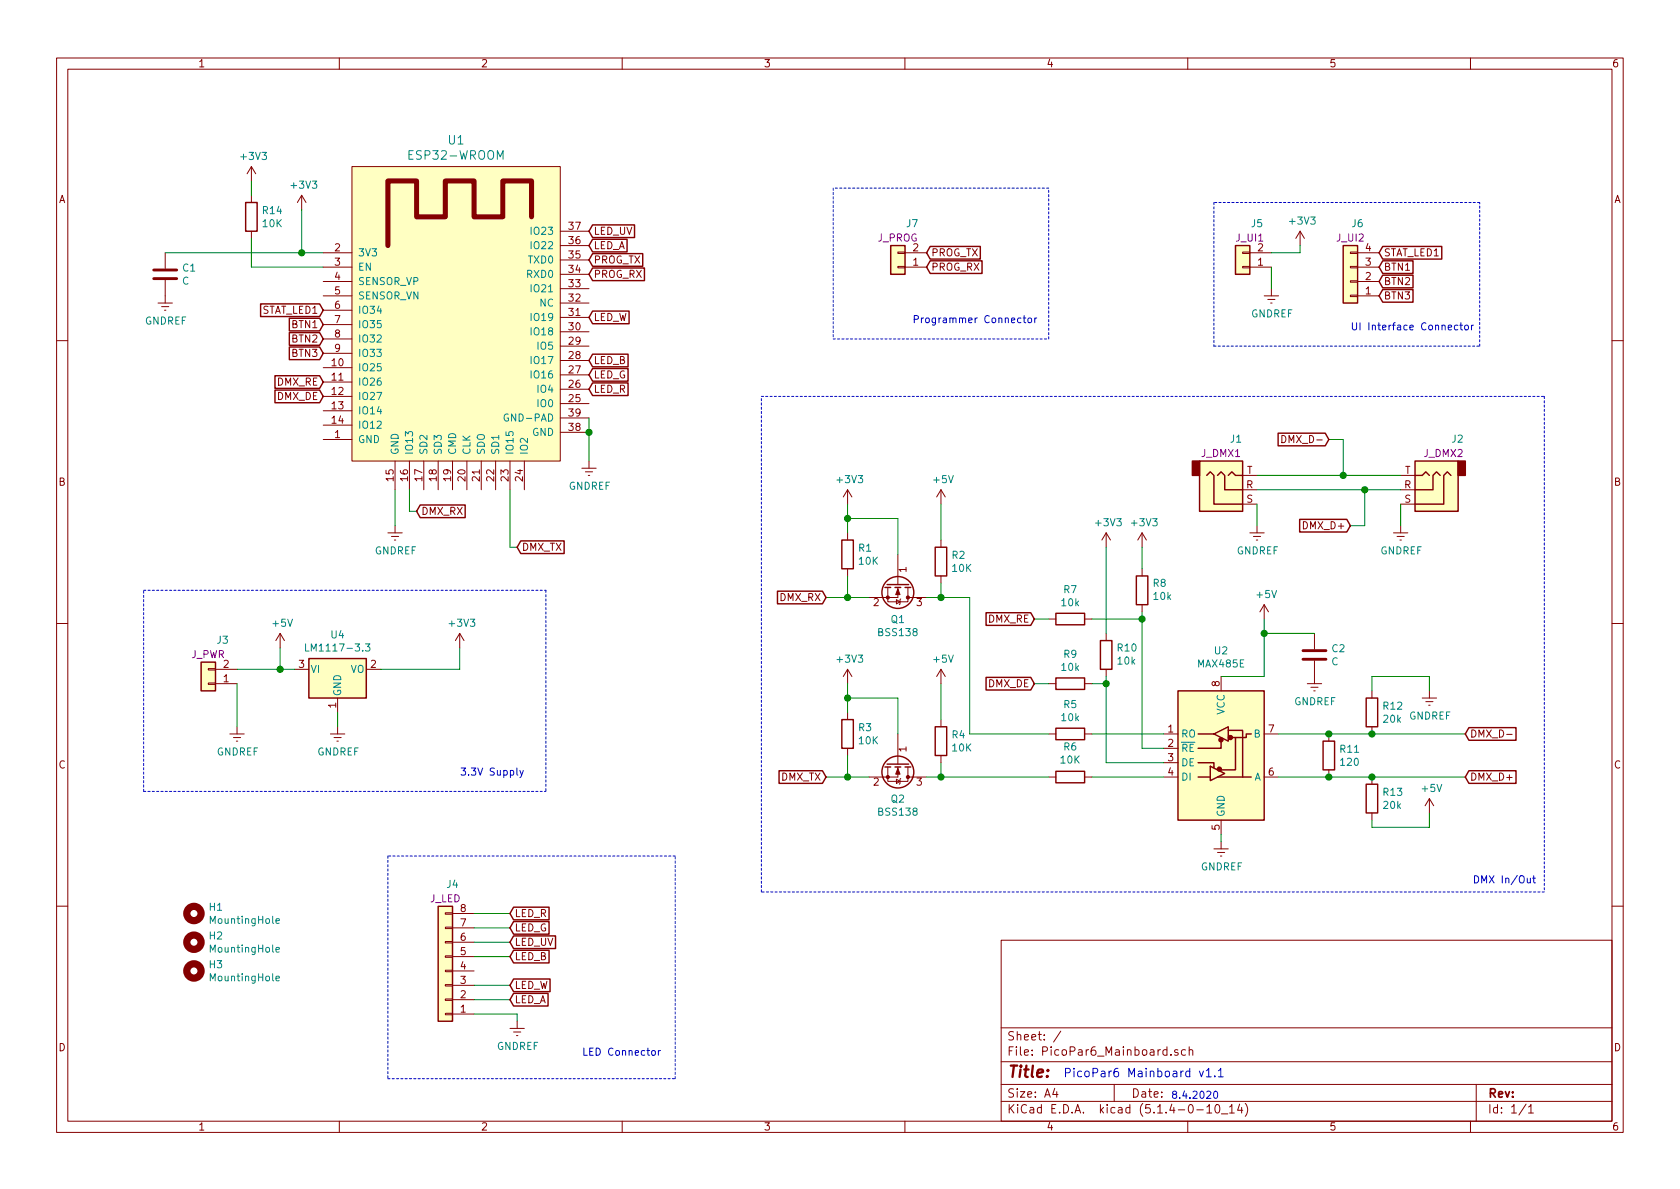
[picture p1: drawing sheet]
<svg xmlns="http://www.w3.org/2000/svg" width="297mm" height="210mm" viewBox="0 0 297 210" stroke-linecap="round" stroke-linejoin="round" font-family="sans-serif">
<g fill="none" stroke="#840000" stroke-width=".18">
<path d="M10 10.3h277v189.9h-277zM12 12.2h273v186.1h-273zM60 10.3v1.9M110 10.3v1.9M160 10.3v1.9M210 10.3v1.9M260 10.3v1.9M44.4 29.5l-.7 1.2M44.4 29.5v2.5M44.4 34.5v1.3M44.4 29.5l.8 1.2M53.3 34.5l-.7 1.3"/>
<path d="M53.3 34.5v2.6M53.3 34.5l.8 1.3M62.2 29.5h36.9v52h-36.9zM27.9 53.6h2.6M28.6 54.2h1.2M29.1 54.9h.2M29.2 44.7v2.8M29.2 49.5v4.1M44.4 40.9v1.3M57.1 44.7h5.1M57.1 47.2h5.1M57.1 49.8h5.1"/>
<path d="M57.1 52.3h5.1M57.1 54.9h5.1M57.1 57.4h5.1M57.1 59.9h5.1M99.1 58.7h5M99.1 56.1h5M99.1 53.6h5M99.1 51h5M99.1 48.5h5M99.1 46h5M99.1 43.4h5M99.1 40.9h5"/>
<path d="M158.7 44.6h1.3v.2h-1.3zM158.7 47.1h1.3v.3h-1.3zM160 44.7h3.8M160 47.2h3.8M219.7 44.6h1.3v.2h-1.3zM219.7 47.1h1.3v.3h-1.3zM221 44.7h3.8M221 47.2h3.8M223.5 52.3h2.6M224.2 53h1.2M224.7 53.6h.2M224.8 51v1.3"/>
<path d="M229.9 40.9l-.8 1.3M229.9 40.9v2.5M229.9 40.9l.7 1.3M238.8 44.6h1.2v.2h-1.2zM238.8 47.1h1.2v.3h-1.2zM238.8 52.2h1.2v.2h-1.2zM238.8 49.7h1.2v.2h-1.2zM240 44.7h3.8M240 47.2h3.8M240 49.8h3.8M240 52.3h3.8M10 60.2h2"/>
<path d="M57.1 77.7h5.1M57.1 62.5h5.1M57.1 65h5.1M57.1 67.6h5.1M57.1 70.1h5.1M57.1 72.6h5.1M57.1 75.2h5.1M99.1 71.4h5M99.1 68.8h5M99.1 66.3h5M99.1 63.7h5M99.1 76.4h5"/>
<path d="M99.1 61.2h5M99.1 73.9h5M226.6 77a.64 .64 0 0 1 .8 .6 .64 .64 0 0 1-.8 .7zM285 60.2h2M68.6 94.2h2.5M69.2 94.9h1.3M69.7 95.5h.3M69.8 81.5v5.1M69.8 93v1.2M72.4 81.5v5.1M74.9 81.5v5.1M77.5 81.5v5.1"/>
<path d="M80 81.5v5.1M82.5 81.5v5.1M85.1 81.5v5.1M87.6 81.5v5.1M90.2 81.5v5.1M92.7 81.5v5.1M102.9 82.8h2.5M103.5 83.4h1.3M104 84.1h.3M104.1 81.5v1.3M149.9 86.6v2.5M149.9 94.2v1.3"/>
<path d="M149.9 86.6l-.8 1.3M149.9 86.6l.7 1.3M158.7 98v5.4M166.4 86.6v2.5M166.4 95.5v1.3M166.4 86.6l-.8 1.3M166.4 86.6l.7 1.3M195.6 94.2l-.8 1.3M195.6 94.2v2.6M195.6 94.2l.7 1.3M201.9 94.2l-.7 1.3M201.9 94.2v2.6"/>
<path d="M201.9 94.2l.8 1.3M219.7 84.1h2.5M219.7 86.6h2.5M219.7 89.1h2.5M221 94.2h2.5M221.6 94.9h1.3M222.1 95.5h.3M222.2 93v1.2M246.4 94.2h2.5M247 94.9h1.3M247.5 95.5h.3M247.6 84.1h2.6"/>
<path d="M247.6 86.6h2.6M247.6 89.1h2.6M247.6 93v1.2M10 110.3h2M36.8 118.2h1.3v.3h-1.3zM38.1 118.4h3.8M49.5 112l-.7 1.3M49.5 112v2.5M49.5 112l.8 1.3M52.1 118.4h2.5M64.8 118.4h2.5M81.3 112l-.8 1.3"/>
<path d="M81.3 112v2.5M81.3 112l.7 1.3M149.9 100.6v1.2M149.9 118.4v2.5M149.9 118.4l-.8 1.2M149.9 118.4l.7 1.2M157 103.9v2.5h3.5v-.7M158.5 106l.6 .4-.6 .4zM158.7 103.9v1.8h-5M159.3 105.9l-.2 .1v.8l-.1 .1M160.5 103.9v1.8M160.5 105.7h3.3"/>
<path d="M166.4 101.8v1.3M166.4 118.4v2.5M166.4 118.4l-.8 1.2M166.4 118.4l.7 1.2M185.4 109.5h1.3M191.8 109.5h1.2M195.6 112v1.3M195.6 118.4v1.2M201.9 100.6v1.2M201.9 106.9v1.3M215.9 119.6v2.6M223.5 106.9l-.7 1.3"/>
<path d="M223.5 106.9v2.6M223.5 106.9l.8 1.3M232.4 112v2.8M232.4 116.8v4.1M285 110.3h2M36.8 120.8h1.3v.2h-1.3zM38.1 120.9h3.8M40.6 129.8h2.6M41.3 130.4h1.2M41.8 131.1h.2M41.9 128.5v1.3M58.4 129.8h2.6"/>
<path d="M59.1 130.4h1.2M59.6 131.1h.2M59.7 123.4v2.6M59.7 128.5v1.3M149.9 126v1.2M149.9 132.3v1.3M157 135.6v2.6h3.5v-.8M158.5 137.8l.6 .4-.6 .4zM158.7 135.6v1.8h-5M158.7 129.8v5.3M159.3 137.7l-.2 .1v.8l-.1 .1M160.5 137.4h3.3"/>
<path d="M160.5 135.6v1.8M166.4 127.2v1.3M166.4 133.6v1.3M185.4 129.8h1.3M185.4 137.4h1.3M185.4 120.9h1.3M191.8 129.8h1.2M191.8 137.4h1.2M191.8 120.9h1.2M205.7 129.8h2.6M205.7 132.3h2.6M205.7 134.9h2.6"/>
<path d="M205.7 137.4h2.6M217.2 129.2h.1M223.5 129.8h2.6M223.5 137.4h2.6M231.1 120.9h2.6M231.8 121.5h1.2M232.3 122.2h.2M234.9 129.8v1.3M234.9 136.1v1.3M242.6 122.2v1.2M242.6 128.5v1.3M242.6 137.4v1.3"/>
<path d="M251.5 123.4h2.5M252.1 124.1h1.3M252.6 124.7h.3M252.7 122.2v1.2M266.4 129.9h1M214.6 150.1h2.6M215.3 150.7h1.2M215.8 151.4h.2M215.9 145v2.6M215.9 148.8v1.3M242.6 143.8v1.2M252.7 141.2v2.6"/>
<path d="M252.7 141.2l-.7 1.3M252.7 141.2l.8 1.3M10 160.2h2M78.7 166.5h1.3v.2h-1.3zM78.7 164h1.3v.2h-1.3zM78.7 161.4h1.3v.3h-1.3zM78.7 169h1.3v.3h-1.3zM78.7 174.1h1.3v.3h-1.3zM78.7 176.7h1.3v.2h-1.3zM78.7 179.2h1.3v.2h-1.3zM78.7 171.6h1.3v.2h-1.3zM80 179.3h3.8"/>
<path d="M80 176.8h3.8M80 174.2h3.8M80 171.7h3.8M80 169.2h3.8M80 166.6h3.8M80 164.1h3.8M80 161.5h3.8M177 166.3h108v32h-108zM285 160.2h2M60 198.3v1.9M90.2 181.9h2.5M90.8 182.5h1.3"/>
<path d="M91.3 183.1h.3M91.4 180.6v1.3M110 198.3v1.9M160 198.3v1.9M177 194.8h108M177 191.8h108M177 187.8h108M177 181.8h108M186.5 192.5l-.4 1h1M186.8 193v1M187.6 182.3l-1.3 2M197 191.8v3"/>
<path d="M207 186.5v.1M208.3 185.7a.37 .37 0 0 0-.6 .1v.2l.6 .2v.1l-.2 .3-.4-.1M209.6 185.7l-.4-.1-.3 .3 .1 .6 .2 .1 .4-.1M210 198.3v1.9M210.3 185.7a.37 .37 0 0 1 .6 .1v.8M210.3 185.1v1.5M211.6 196.3h1.2M213.4 195.8l.4-.5v1.5M213.4 196.8h.8M215 195.4l.3-.1a.94 .94 0 0 1 0 1.5 .8 .8 0 0 1-.6-.6 .8 .8 0 0 1 .3-.8zM216 197h1.1M217.4 195.8l.4-.5v1.5"/>
<path d="M217.4 196.8h.8M219.2 195.2l-.4 1.1h.9M219.5 195.8v1M220.2 195.1a1.71 1.71 0 0 1 0 2.3M260 198.3v1.9M261 191.8v6.5M269.8 195.2l-1.2 2M270.3 195.8l.4-.5v1.5M270.3 196.8h.8"/>
</g>
<g fill="none" stroke="#840000" stroke-width="1.3">
<circle cx="34.3" cy="161.5" r="1.27"/>
<circle cx="34.3" cy="166.6" r="1.27"/>
<circle cx="34.3" cy="171.7" r="1.27"/>
</g>
<path d="M89.8 73.3a.59 .59 0 0 0-.7 .5 .59 .59 0 0 0 .7 .6l.1-.5h-.2M54 113.9v1.2h.6M64.6 113.9h.8l-.4 .4 .3 .2 .1 .4-.2 .2-.6-.1M48.8 173l.6-.1v-.2l-.4-.1-.2 .2 .1 .6h.5M48.8 167.9l.6-.1v-.2l-.4-.1-.2 .2 .1 .6h.5M48.8 162.9l.6-.1v-.3h-.4l-.2 .1 .1 .6h.5" fill="none" stroke="#008484" stroke-width=".18"/>
<g fill="#ffffc2" stroke="#ffffc2" stroke-width=".18">
<path d="M62.2 29.5h36.9v52h-36.9z"/>
<path d="M157.5 43.4h2.5v5.1h-2.5z"/>
<path d="M208.3 122.2h15.2v22.8h-15.2z"/>
<path d="M218.4 43.4h2.6v5.1h-2.6z"/>
<path d="M237.5 43.4h2.5v10.2h-2.5z"/>
<path d="M35.6 117.1h2.5v5.1h-2.5z"/>
<path d="M54.6 116.5h10.2v6.9h-10.2z"/>
<path d="M250.2 81.5h7.6v8.9h-7.6z"/>
<path d="M77.5 160.3h2.5v20.3h-2.5z"/>
<path d="M212.1 81.5h7.6v8.9h-7.6z"/>
</g>
<path d="M94 38.3v-6.3h-5.1v6.3h-5.1v-6.3h-5.1v6.3h-5v-6.3h-5.1v11.4" fill="none" stroke="#840000" stroke-width=".89"/>
<g fill="none" stroke="#840000" stroke-width=".25">
<path d="M43.4 35.8h2.1v5.1h-2.1zM104.8 39.8h7.4v2.2h-7.4l-.7-1.1zM46.1 53.7h10.4l.6 1.2-.6 1.1h-10.4zM51.2 56.3h5.3l.6 1.1-.6 1.1h-5.3zM51.2 58.8h5.3l.6 1.1-.6 1.2h-5.3zM104.8 42.3h6.1v2.2h-6.1l-.7-1.1zM104.8 55h6.4v2.2h-6.4l-.7-1.1zM104.8 44.9h8.8v2.2h-8.8l-.7-1.1zM104.8 47.4h9.1v2.2h-9.1l-.7-1.1zM157.5 43.4h2.5v5.1h-2.5zM164.5 43.6h8.8v2.2h-8.8l-.7-1.1zM164.5 46.1h9.1v2.3h-9.1l-.7-1.2z"/>
<path d="M218.4 43.4h2.6v5.1h-2.6zM237.5 43.4h2.5v10.2h-2.5zM244.5 43.6h10.4v2.2h-10.4l-.7-1.1zM244.5 46.1h5.3v2.3h-5.3l-.7-1.2zM244.5 48.7h5.3v2.2h-5.3l-.7-1.1zM244.5 51.2h5.3v2.2h-5.3l-.7-1.1zM48.6 69h7.9l.6 1.1-.6 1.1h-7.9zM48.6 66.4h7.9l.6 1.2-.6 1.1h-7.9zM51.2 61.4h5.3l.6 1.1-.6 1.1h-5.3zM104.8 62.6h6.2v2.3h-6.2l-.7-1.2zM104.8 65.2h6.2v2.2h-6.2l-.7-1.1zM104.8 67.7h6.2v2.2h-6.2l-.7-1.1z"/>
<path d="M226 76.6h8.3l.6 1.1-.6 1.1h-8.3zM74.3 89.3h7.9v2.2h-7.9l-.6-1.1zM92.1 95.7h7.6v2.2h-7.6l-.7-1.1zM148.8 95.5h2.1v5.1h-2.1zM165.4 96.8h2v5h-2zM212.1 81.5h7.6v8.9h-7.6zM213.4 84.1l.6-.7 .6 .7v5h5.1M215.3 84.1l.6-.7 .6 .7v2.5h3.2M217.2 84.1l.6-.7 .6 .7h1.3M229.8 91.8h8.3l.7 1.2-.7 1.1h-8.3zM250.2 81.5h7.6v8.9h-7.6zM250.2 84.1h1.3l.6-.7 .6 .7"/>
<path d="M254.6 84.1l-.6-.7-.6 .7v2.5h-3.2M256.5 84.1l-.6-.7-.6 .7v5h-5.1M35.6 117.1h2.5v5.1h-2.5zM54.6 116.5h10.2v6.9h-10.2zM137.5 104.5h7.9l.6 1.2-.6 1.1h-7.9zM156.5 103.9h1M156.8 103.4h3.9M158.2 103.9h1.1M160 103.9h1M174.3 108.4h7.9l.7 1.1-.7 1.1h-7.9zM174.3 119.8h7.9l.7 1.1-.7 1.1h-7.9zM186.7 108.5h5.1v2h-5.1z"/>
<path d="M186.7 119.9h5.1v2h-5.1zM194.6 113.3h2v5.1h-2zM200.9 101.8h2v5.1h-2zM137.7 136.3h7.7l.6 1.1-.6 1.1h-7.7zM148.8 127.2h2.1v5.1h-2.1zM156.5 135.6h1M156.8 135.1h3.9M158.2 135.6h1.1M160 135.6h1M165.4 128.5h2v5.1h-2zM186.7 136.4h5.1v2h-5.1zM186.7 128.8h5.1v2h-5.1z"/>
<path d="M208.3 122.2h15.2v22.8h-15.2zM211.8 134.9h2.8v.9M211.8 137.4h2.2M211.8 129.8h2.8M214 135.5l2.5 1.3-2.5 1.2zM214.6 129.8l2.6-1.3v2.6zM215.3 137.4h5.9M215.9 131.1v1.2h-4.1M217.2 129.2h2.5v8.2M218.4 130.4v5.7h-2.5M221.2 129.8h-.9v.6h-2.5M233.9 131.1h2.1v5h-2.1z"/>
<path d="M241.6 138.7h2v5.1h-2zM241.6 123.4h2v5.1h-2zM259.7 128.7h8.3v2.2h-8.3l-.6-1.1zM259.7 136.3h8.3v2.2h-8.3l-.6-1.1zM77.5 160.3h2.5v20.3h-2.5zM90.8 165.5h7.4v2.2h-7.4l-.6-1.1zM90.8 168h6.3v2.3h-6.3l-.6-1.1zM90.8 175.7h6.1v2.2h-6.1l-.6-1.1zM90.8 173.1h6.5v2.3h-6.5l-.6-1.2zM90.8 163h6.3v2.2h-6.3l-.6-1.1zM90.8 160.4h6.3v2.3h-6.3l-.6-1.2z"/>
<circle cx="158.7" cy="104.8" r="2.82"/>
<circle cx="158.7" cy="136.5" r="2.82"/>
</g>
<g fill="#840000" stroke="#840000" stroke-width=".25">
<path d="M257.8 81.5h1.3v2.6h-1.3z"/>
<path d="M210.8 81.5h1.3v2.6h-1.3z"/>
<circle cx="215.6" cy="136" r=".36"/>
<circle cx="215.9" cy="130.8" r=".36"/>
<circle cx="217.6" cy="130.4" r=".36"/>
</g>
<path d="M27.2 49.3h4M27.2 47.7h4M230.4 116.6h4M230.4 115.1h4" fill="none" stroke="#840000" stroke-width=".51"/>
<g fill="#840000" stroke="#840000" stroke-width=".18">
<path d="M158.7 135.9l.4 1h-.7z"/>
<path d="M158.7 104.1l.4 1.1h-.7z"/>
<circle cx="157" cy="137.4" r=".28"/>
<circle cx="160.5" cy="137.4" r=".28"/>
<circle cx="157" cy="105.7" r=".28"/>
<circle cx="160.5" cy="105.7" r=".28"/>
</g>
<g fill="none" stroke="#0000c2" stroke-width=".18" stroke-dasharray=".4 .4">
<path d="M147.3 33.3v26.6M185.4 33.3h-38.1M214.6 35.8v25.4M261.6 35.8h-47M147.3 59.9h38.1M185.4 59.9v-26.6M134.6 70.1h138.4M214.6 61.2h47M261.6 61.2v-25.4M273 70.1v87.6M25.4 104.4h71.1M96.5 104.4v35.5"/>
<path d="M25.4 139.9h71.1M25.4 139.9v-35.5M68.6 151.4v39.3M119.4 151.4h-50.8M134.6 157.7v-87.6M273 157.7h-138.4M68.6 190.7h50.8M119.4 190.7v-39.3"/>
</g>
<g fill="none" stroke="#008400" stroke-width=".18">
<path d="M44.4 32v2.5M53.3 37.1v7.6M29.2 44.7h27.9M44.4 42.2v5h12.7M224.8 47.2v3.8M229.9 43.4v1.3h-5.1M104.1 73.9v7.6M234.9 77.7h2.6v6.4M69.8 86.6v6.4M72.4 86.6v3.8h1.3M90.2 86.6v10.2h1.2M149.9 91.7h8.8v6.3"/>
<path d="M149.9 89.1v5.1M166.4 89.1v6.4M195.6 96.8v15.2M201.9 96.8v3.8M222.2 89.1v3.9M222.2 84.1h25.4M222.2 86.6h25.4M241.3 86.6v6.4h-2.5M247.6 89.1v3.9M41.9 118.4h10.2M49.5 114.5v3.9M81.3 114.5v3.9h-14"/>
<path d="M146 105.7h7.7M149.9 101.8v3.9M163.8 105.7h7.6v24.1h14M166.4 103.1v2.6M182.9 109.5h2.5M193 109.5h8.9M195.6 119.6v15.3h10.1M201.9 108.2v24.1h3.8M223.5 109.5v10.1h-7.6M223.5 112h8.9M41.9 120.9v7.6M59.7 126v2.5"/>
<path d="M146 137.4h7.7M149.9 123.4h8.8v6.4M149.9 120.9v5.1M149.9 133.6v3.8M163.8 137.4h21.6M166.4 120.9v6.3M166.4 134.9v2.5M182.9 120.9h2.5M193 137.4h12.7M193 129.8h12.7M193 120.9h2.6M226.1 137.4h33"/>
<path d="M226.1 129.8h33M242.6 122.2v-2.6h10.1v2.6M215.9 147.6v1.2M252.7 143.8v2.5h-10.1v-1.3M83.8 179.3h7.6v1.3M83.8 161.5h6.4M83.8 164.1h6.4M83.8 169.2h6.4M83.8 174.2h6.4M83.8 176.8h6.4M83.8 166.6h6.4"/>
</g>
<g fill="none" stroke="#0000c2" stroke-width=".18">
<path d="M180.5 56.3l-.3-.1-.3 .3 .1 .5h.5M180.9 56.2h.5M181.1 55.8v1.1l.3 .2M181.8 56.4l.2-.2 .3 .2 .1 .4-.1 .2-.3 .1-.2-.2zM183 56.2v.9M183.3 56.2l-.2 .1-.1 .2M257.8 57.6l-.4-.1-.3 .2 .2 .6h.5M258.1 57.5h.5M258.3 57.1v1.1l.3 .1M259.1 57.6l.3-.1 .2 .2-.1 .6h-.3l-.2-.2zM260.2 57.5v.8M260.5 57.5l-.3 .2"/>
<path d="M91.4 135.8v1.1l.2 .2M91.9 136.2l.3 .9M92.5 136.2l-.4 1.2-.2 .1M270 155.3l.1 .8h.3l.2-.1M270.6 155.3v.8M271 155.3h.5M271.2 154.9v1.1l.3 .1M115.3 185.9l.1-.1 .4 .1 .1 .5-.2 .2h-.3l-.1-.1zM116.4 185.8v.8M116.8 185.8l-.4 .2M212.1 189.4l.3 1 .4-1M213.3 189.4l.4-.5v1.5"/>
<path d="M213.3 190.4h.8M214.8 193h.1a.69 .69 0 0 1 .4 .6 .69 .69 0 0 1-.4 .6 .83 .83 0 0 1-.1-1.2zM214.8 190.3v.1M215.4 189.4l.4-.5v1.5M215.4 190.4h.9"/>
</g>
<g fill="#008400" stroke="#008400" stroke-width=".25">
<circle cx="166.4" cy="105.7" r=".51"/>
<circle cx="235" cy="129.8" r=".51"/>
<circle cx="241.3" cy="86.6" r=".51"/>
<circle cx="149.9" cy="137.4" r=".51"/>
<circle cx="195.6" cy="120.9" r=".51"/>
<circle cx="237.5" cy="84.1" r=".51"/>
<circle cx="149.9" cy="105.7" r=".51"/>
<circle cx="104.1" cy="76.4" r=".51"/>
<circle cx="166.4" cy="137.4" r=".51"/>
<circle cx="235" cy="137.4" r=".51"/>
<circle cx="149.9" cy="91.7" r=".51"/>
<circle cx="242.6" cy="137.4" r=".51"/>
<circle cx="242.6" cy="129.8" r=".51"/>
<circle cx="53.3" cy="44.7" r=".51"/>
<circle cx="223.5" cy="112" r=".51"/>
<circle cx="149.9" cy="123.4" r=".51"/>
<circle cx="201.9" cy="109.5" r=".51"/>
<circle cx="49.5" cy="118.4" r=".51"/>
</g>
<text font-size="2.8" fill="#840000" x="178" y="190.5">Title:</text>
<g font-size="2.1" fill="#008484">
<text x="72.7" y="28.2">ESP32-WROOM</text>
<text x="79.3" y="25.5">U1</text>
</g>
<g font-size="2.1" fill="#840000">
<text x="178" y="184">Sheet: /</text>
<text x="178" y="186.7">File: PicoPar6_Mainboard.sch</text>
<text x="178" y="196.9">KiCad E.D.A. kicad (5.1.4-0-10_14)</text>
<text x="178" y="194.1">Size: A4</text>
<text x="200" y="194.1">Date:</text>
<text x="263" y="194.1">Rev:</text>
<text x="263" y="196.9">Id: 1/1</text>
</g>
<text font-size="2.1" fill="#0000c2" x="188" y="190.5">PicoPar6 Mainboard v1.1</text>
<g font-size="1.8" fill="#840000">
<text x="35" y="11.9">1</text>
<text x="85" y="11.9">2</text>
<text x="135" y="11.9">3</text>
<text x="185" y="11.9">4</text>
<text x="235" y="11.9">5</text>
<text x="285" y="11.9">6</text>
<text x="10.4" y="35.9">A</text>
<text x="285.4" y="35.9">A</text>
<text x="100.6" y="40.6">37</text>
<text x="104.9" y="41.5">LED_UV</text>
<text x="59.2" y="44.4">2</text>
<text x="59.2" y="47">3</text>
<text x="100.6" y="45.7">35</text>
<text x="100.6" y="43.2">36</text>
<text x="104.9" y="44.1">LED_A</text>
<text x="104.9" y="46.6">PROG_TX</text>
<text x="161.4" y="47">1</text>
<text x="161.4" y="44.4">2</text>
<text x="164.6" y="45.3">PROG_TX</text>
<text x="164.6" y="47.9">PROG_RX</text>
<text x="222.4" y="47">1</text>
<text x="241.5" y="47">3</text>
<text x="241.5" y="44.4">4</text>
<text x="244.6" y="45.3">STAT_LED1</text>
<text x="244.6" y="47.9">BTN1</text>
<text x="59.2" y="49.5">4</text>
<text x="59.2" y="52.1">5</text>
<text x="100.6" y="53.3">32</text>
<text x="100.6" y="50.8">33</text>
<text x="100.6" y="48.3">34</text>
<text x="104.9" y="49.1">PROG_RX</text>
<text x="241.5" y="52.1">1</text>
<text x="241.5" y="49.5">2</text>
<text x="244.6" y="50.4">BTN2</text>
<text x="244.6" y="53">BTN3</text>
<text x="46.2" y="55.5">STAT_LED1</text>
<text x="51.7" y="58">BTN1</text>
<text x="59.2" y="54.6">6</text>
<text x="59.2" y="57.1">7</text>
<text x="59.2" y="59.7">8</text>
<text x="100.6" y="58.4">30</text>
<text x="100.6" y="55.9">31</text>
<text x="104.9" y="56.8">LED_W</text>
<text x="51.7" y="60.6">BTN2</text>
<text x="51.7" y="63.1">BTN3</text>
<text x="58.7" y="64.8">10</text>
<text x="59.2" y="62.2">9</text>
<text x="100.6" y="63.5">28</text>
<text x="100.6" y="61">29</text>
<text x="104.9" y="64.4">LED_B</text>
<text x="49" y="70.7">DMX_DE</text>
<text x="49" y="68.2">DMX_RE</text>
<text x="58.7" y="67.3">11</text>
<text x="58.7" y="69.8">12</text>
<text x="100.6" y="71.1">25</text>
<text x="100.6" y="68.6">26</text>
<text x="100.6" y="66">27</text>
<text x="104.9" y="66.9">LED_G</text>
<text x="104.9" y="69.5">LED_R</text>
<text x="58.7" y="72.4">13</text>
<text x="58.7" y="74.9">14</text>
<text x="59.2" y="77.5">1</text>
<text x="100.6" y="76.2">38</text>
<text x="100.6" y="73.7">39</text>
<text x="220.4" y="83.8">T</text>
<text x="227.4" y="78.4">DMX_D-</text>
<text x="248.4" y="83.8">T</text>
<text x="10.4" y="85.9">B</text>
<text x="69.6" y="85" transform="rotate(-90 69.6 85)">15</text>
<text x="72.1" y="85" transform="rotate(-90 72.1 85)">16</text>
<text x="74.7" y="85" transform="rotate(-90 74.7 85)">17</text>
<text x="77.2" y="85" transform="rotate(-90 77.2 85)">18</text>
<text x="79.8" y="85" transform="rotate(-90 79.8 85)">19</text>
<text x="82.3" y="85" transform="rotate(-90 82.3 85)">20</text>
<text x="84.8" y="85" transform="rotate(-90 84.8 85)">21</text>
<text x="87.4" y="85" transform="rotate(-90 87.4 85)">22</text>
<text x="89.9" y="85" transform="rotate(-90 89.9 85)">23</text>
<text x="92.5" y="85" transform="rotate(-90 92.5 85)">24</text>
<text x="220.3" y="86.4">R</text>
<text x="220.4" y="88.9">S</text>
<text x="248.3" y="86.4">R</text>
<text x="248.3" y="88.9">S</text>
<text x="285.4" y="85.9">B</text>
<text x="74.4" y="91.1">DMX_RX</text>
<text x="230.8" y="93.6">DMX_D+</text>
<text x="92.2" y="97.4">DMX_TX</text>
<text x="160.3" y="101.2" transform="rotate(-90 160.3 101.2)">1</text>
<text x="137.9" y="106.3">DMX_RX</text>
<text x="154.5" y="107.2">2</text>
<text x="162.1" y="107.2">3</text>
<text x="174.7" y="110.1">DMX_RE</text>
<text x="39.5" y="118.1">2</text>
<text x="52.9" y="118.1">3</text>
<text x="65.6" y="118.1">2</text>
<text x="39.5" y="120.6">1</text>
<text x="59.4" y="125.2" transform="rotate(-90 59.4 125.2)">1</text>
<text x="174.7" y="121.5">DMX_DE</text>
<text x="215.6" y="121.4" transform="rotate(-90 215.6 121.4)">8</text>
<text x="206.5" y="129.5">1</text>
<text x="224.3" y="129.5">7</text>
<text x="259.9" y="130.4">DMX_D-</text>
<text x="10.4" y="135.9">C</text>
<text x="160.3" y="132.9" transform="rotate(-90 160.3 132.9)">1</text>
<text x="206.5" y="132.1">2</text>
<text x="206.5" y="134.6">3</text>
<text x="206.5" y="137.2">4</text>
<text x="224.3" y="137.2">6</text>
<text x="285.4" y="135.9">C</text>
<text x="138.1" y="138">DMX_TX</text>
<text x="154.5" y="138.9">2</text>
<text x="162.1" y="138.9">3</text>
<text x="259.9" y="138">DMX_D+</text>
<text x="215.6" y="146.8" transform="rotate(-90 215.6 146.8)">5</text>
<text x="81.4" y="161.3">8</text>
<text x="81.4" y="166.4">6</text>
<text x="81.4" y="163.8">7</text>
<text x="91" y="167.3">LED_UV</text>
<text x="91" y="164.7">LED_G</text>
<text x="91" y="162.2">LED_R</text>
<text x="81.4" y="174">3</text>
<text x="81.4" y="171.4">4</text>
<text x="81.4" y="168.9">5</text>
<text x="91" y="169.8">LED_B</text>
<text x="81.4" y="179.1">1</text>
<text x="81.4" y="176.5">2</text>
<text x="91" y="177.4">LED_A</text>
<text x="91" y="174.9">LED_W</text>
<text x="10.4" y="185.9">D</text>
<text x="285.4" y="185.9">D</text>
<text x="35" y="199.9">1</text>
<text x="85" y="199.9">2</text>
<text x="135" y="199.9">3</text>
<text x="185" y="199.9">4</text>
<text x="235" y="199.9">5</text>
<text x="285" y="199.9">6</text>
</g>
<g font-size="1.8" fill="#008484">
<text x="42.7" y="28.3">+3V3</text>
<text x="51.6" y="33.4">+3V3</text>
<text x="46.5" y="37.9">R14</text>
<text x="46.5" y="40.2">10K</text>
<text x="94.2" y="41.5">IO23</text>
<text x="160.3" y="40.2">J7</text>
<text x="221.3" y="40.2">J5</text>
<text x="228.2" y="39.7">+3V3</text>
<text x="239.1" y="40.2">J6</text>
<text x="63.2" y="45.3">3V3</text>
<text x="63.2" y="47.9">EN</text>
<text x="93.5" y="46.6">TXD0</text>
<text x="94.2" y="44.1">IO22</text>
<text x="32.2" y="50.3">C</text>
<text x="32.3" y="48">C1</text>
<text x="63.2" y="50.4">SENSOR_VP</text>
<text x="63.2" y="53">SENSOR_VN</text>
<text x="93.3" y="49.1">RXD0</text>
<text x="94.2" y="51.7">IO21</text>
<text x="25.6" y="57.4">GNDREF</text>
<text x="63.2" y="55.5">IO34</text>
<text x="63.2" y="58">IO35</text>
<text x="94.2" y="59.3">IO18</text>
<text x="94.2" y="56.8">IO19</text>
<text x="95.5" y="54.2">NC</text>
<text x="221.2" y="56.1">GNDREF</text>
<text x="63.2" y="60.6">IO32</text>
<text x="63.2" y="63.1">IO33</text>
<text x="63.2" y="65.7">IO25</text>
<text x="94.2" y="64.4">IO17</text>
<text x="95.2" y="61.8">IO5</text>
<text x="63.2" y="68.2">IO26</text>
<text x="63.2" y="70.7">IO27</text>
<text x="94.2" y="66.9">IO16</text>
<text x="95.2" y="69.5">IO4</text>
<text x="63.2" y="73.3">IO14</text>
<text x="63.2" y="75.8">IO12</text>
<text x="89.8" y="74.5">GND-PAD</text>
<text x="94.1" y="77.1">GND</text>
<text x="95.2" y="72">IO0</text>
<text x="63.2" y="78.4">GND</text>
<text x="70.5" y="80.5" transform="rotate(-90 70.5 80.5)">GND</text>
<text x="73" y="80.5" transform="rotate(-90 73 80.5)">IO13</text>
<text x="75.6" y="80.5" transform="rotate(-90 75.6 80.5)">SD2</text>
<text x="78.1" y="80.5" transform="rotate(-90 78.1 80.5)">SD3</text>
<text x="80.6" y="80.5" transform="rotate(-90 80.6 80.5)">CMD</text>
<text x="83.2" y="80.5" transform="rotate(-90 83.2 80.5)">CLK</text>
<text x="85.7" y="80.5" transform="rotate(-90 85.7 80.5)">SDO</text>
<text x="88.3" y="80.5" transform="rotate(-90 88.3 80.5)">SD1</text>
<text x="90.8" y="80.5" transform="rotate(-90 90.8 80.5)">IO15</text>
<text x="93.3" y="80.5" transform="rotate(-90 93.3 80.5)">IO2</text>
<text x="217.6" y="78.3">J1</text>
<text x="256.7" y="78.3">J2</text>
<text x="100.5" y="86.6">GNDREF</text>
<text x="148.2" y="85.4">+3V3</text>
<text x="165.2" y="85.4">+5V</text>
<text x="193.9" y="93.1">+3V3</text>
<text x="200.2" y="93.1">+3V3</text>
<text x="66.2" y="98">GNDREF</text>
<text x="151.8" y="97.6">R1</text>
<text x="151.9" y="99.9">10K</text>
<text x="168.4" y="98.8">R2</text>
<text x="168.4" y="101.1">10K</text>
<text x="218.6" y="98">GNDREF</text>
<text x="244" y="98">GNDREF</text>
<text x="187.8" y="107.2">10k</text>
<text x="188.1" y="104.9">R7</text>
<text x="203.9" y="103.8">R8</text>
<text x="204" y="106.1">10k</text>
<text x="222.3" y="105.8">+5V</text>
<text x="38.4" y="113.8">J3</text>
<text x="48.3" y="110.8">+5V</text>
<text x="58.6" y="112.9">U4</text>
<text x="79.6" y="110.8">+3V3</text>
<text x="155.5" y="112.5">BSS138</text>
<text x="157.6" y="110.2">Q1</text>
<text x="54.9" y="119">VI</text>
<text x="54.9" y="115.2">LM1117-3.3</text>
<text x="62" y="119">VO</text>
<text x="148.2" y="117.2">+3V3</text>
<text x="165.2" y="117.2">+5V</text>
<text x="187.8" y="118.6">10k</text>
<text x="188.1" y="116.3">R9</text>
<text x="197.6" y="115.2">R10</text>
<text x="197.7" y="117.5">10k</text>
<text x="211.9" y="118">MAX485E</text>
<text x="214.8" y="115.7">U2</text>
<text x="235.4" y="117.6">C</text>
<text x="235.5" y="115.3">C2</text>
<text x="60.3" y="123.2" transform="rotate(-90 60.3 123.2)">GND</text>
<text x="188.1" y="125.2">R5</text>
<text x="228.8" y="124.7">GNDREF</text>
<text x="244.6" y="125.5">R12</text>
<text x="151.8" y="129.3">R3</text>
<text x="151.9" y="131.6">10K</text>
<text x="168.4" y="130.6">R4</text>
<text x="187.8" y="127.5">10k</text>
<text x="208.8" y="130.4">RO</text>
<text x="216.5" y="126.4" transform="rotate(-90 216.5 126.4)">VCC</text>
<text x="221.7" y="130.4">B</text>
<text x="244.7" y="127.8">20k</text>
<text x="249.1" y="127.2">GNDREF</text>
<text x="38.3" y="133.6">GNDREF</text>
<text x="56.1" y="133.6">GNDREF</text>
<text x="168.4" y="132.9">10K</text>
<text x="187.6" y="135">10K</text>
<text x="188.1" y="132.7">R6</text>
<text x="208.8" y="133">RE</text>
<text x="208.8" y="135.5">DE</text>
<text x="237" y="133.1">R11</text>
<text x="237.1" y="135.4">120</text>
<text x="157.6" y="141.9">Q2</text>
<text x="208.8" y="138">DI</text>
<text x="221.7" y="138">A</text>
<text x="244.6" y="140.7">R13</text>
<text x="244.7" y="143">20k</text>
<text x="251.5" y="140">+5V</text>
<text x="155.5" y="144.2">BSS138</text>
<text x="216.5" y="144.5" transform="rotate(-90 216.5 144.5)">GND</text>
<text x="212.3" y="153.9">GNDREF</text>
<text x="37.1" y="161.1">H1</text>
<text x="79" y="157">J4</text>
<text x="37.1" y="166.1">H2</text>
<text x="37.4" y="163.4">MountingHole</text>
<text x="37.1" y="171.2">H3</text>
<text x="37.4" y="173.5">MountingHole</text>
<text x="37.4" y="168.4">MountingHole</text>
<text x="87.8" y="185.7">GNDREF</text>
</g>
<g font-size="1.8" fill="#840084">
<text x="155.1" y="42.7">J_PROG</text>
<text x="218.6" y="42.7">J_UI1</text>
<text x="222.4" y="44.4">2</text>
<text x="236.4" y="42.7">J_UI2</text>
<text x="212.5" y="80.8">J_DMX1</text>
<text x="251.8" y="80.8">J_DMX2</text>
<text x="33.8" y="116.4">J_PWR</text>
<text x="76" y="159.6">J_LED</text>
</g>
<g font-size="1.8" fill="#0000c2">
<text x="161.3" y="57.1">Programmer Connector</text>
<text x="238.8" y="58.4">UI Interface Connector</text>
<text x="81.3" y="137.2">3.3V Supply</text>
<text x="260.3" y="156.2">DMX In/Out</text>
<text x="102.9" y="186.7">LED Connector</text>
<text x="207" y="194.3">8.4.2020</text>
</g>
</svg>
